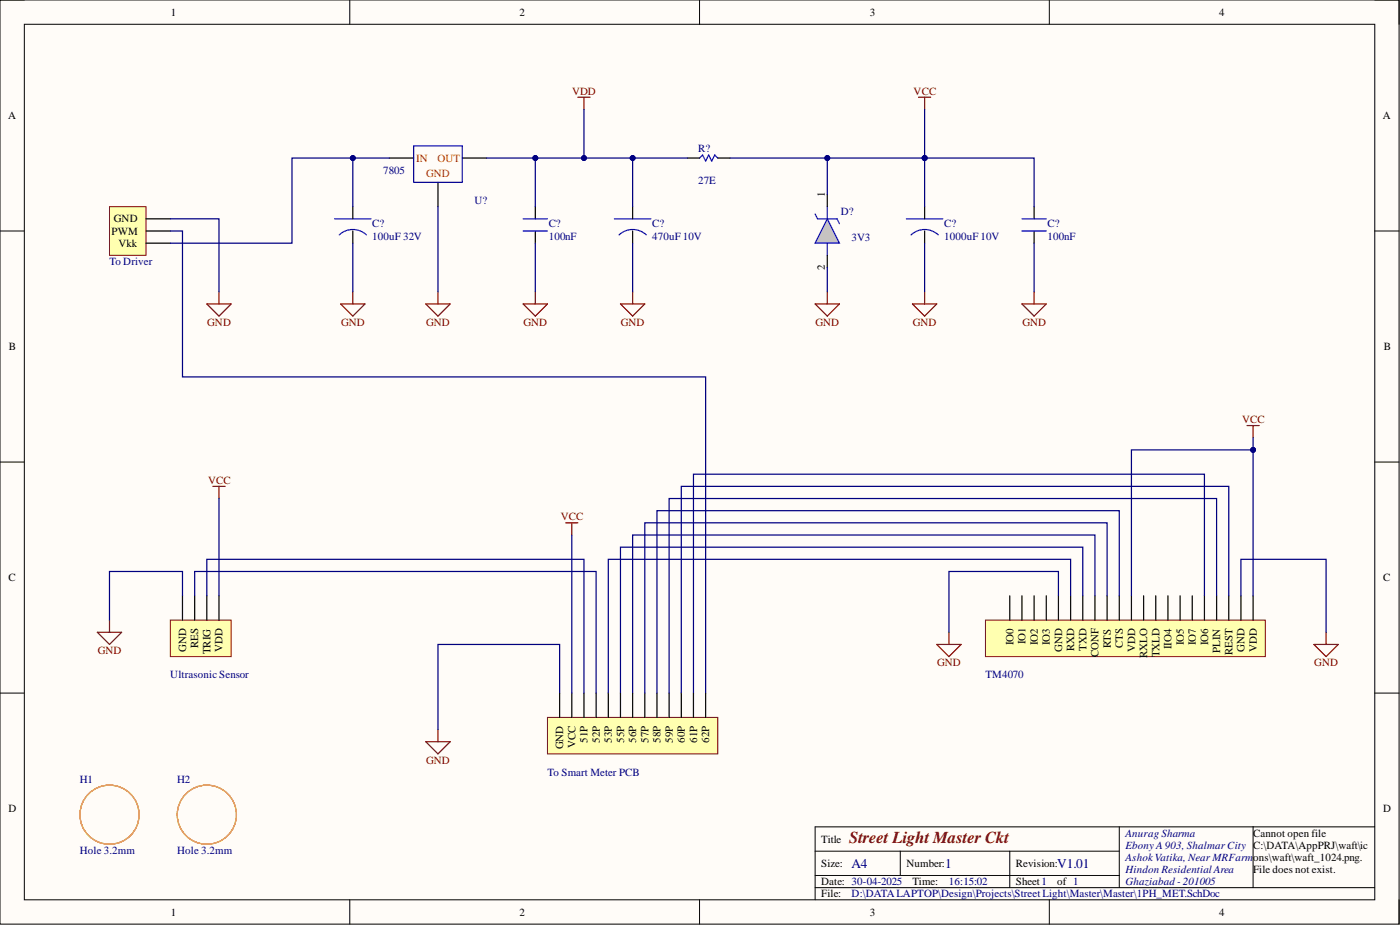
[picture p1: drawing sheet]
<svg xmlns="http://www.w3.org/2000/svg" width="292mm" height="193mm" viewBox="0 0 292 193" stroke-linecap="round" stroke-linejoin="round" font-family="sans-serif">
<path d="M0 0h291.9v192.8h-291.9z" fill-rule="evenodd" fill="#fffcf8"/>
<path d="M0 0h291.9v192.8h-291.9z" fill="none" stroke="#000" stroke-width=".21"/>
<path d="M5.1 5.1h281.7v182.6h-281.7z" fill-rule="evenodd" fill="#fffcf8"/>
<g fill="none" stroke="#000" stroke-width=".21">
<path d="M0 0h5.1M73 0v5.1M146 0v5.1M218.9 0v5.1M286.8 0h5.1v5.1M5.1 5.1h281.7v182.6h-281.7zM0 48.2h5.1M286.8 48.2h5.1M0 96.4h5.1M286.8 96.4h5.1M0 144.6h5.1M286.8 144.6h5.1"/>
<path d="M170.1 177.6h63.4M187.8 177.6v5M210.7 177.6v7.6M233.5 172.5v12.7M261.4 172.5v12.7M286.8 172.5h-116.7v15.2M73 187.7v5.1M146 187.7v5.1M170.1 185.2h116.7M170.1 182.6h63.4M218.9 187.7v5.1M291.9 187.7v5.1"/>
</g>
<g fill="none" stroke="#f90" stroke-width=".25">
<circle cx="22.8" cy="170" r="6.2"/>
<circle cx="22.9" cy="170" r="6.2"/>
<circle cx="43.2" cy="170" r="6.2"/>
</g>
<path d="M120.6 20.3h2.5M121.8 20.3v2.5M43.2 63.4h5l-2.5 2.5zM45.7 60.9v2.5" fill="none" stroke="#800000" stroke-width=".25"/>
<path d="M22.8 43.1h7.7v10.2h-7.7z" fill-rule="evenodd" fill="#ffffb0"/>
<path d="M22.8 43.1h7.7v10.2h-7.7z" fill="none" stroke="#800000" stroke-width=".21"/>
<path d="M81.2 33h5.1M91.4 38v5.1M96.5 33h5M143.4 33h2.6M149.8 33h2.5M30.5 50.7h5M30.5 48.2h5M30.5 45.7h5" fill="none" stroke="#000" stroke-width=".25"/>
<path d="M86.3 30.4h10.2v7.6h-10.2zM146 33l.6-.7 .6 1.3 .7-1.3 .6 1.3 .6-1.3 .7 .7" fill="none" stroke="#00f" stroke-width=".25"/>
<path d="M88.8 63.4h5.1l-2.5 2.5zM91.4 60.9v2.5M170.1 63.4h5l-2.5 2.5zM172.6 60.9v2.5" fill="none" stroke="#800000" stroke-width=".25"/>
<path d="M172.6 45.7l2.5 5h-5z" fill="#c0c0c0"/>
<g fill="none" stroke="#00f" stroke-width=".25">
<path d="M69.8 45.7h7.6M76.4 49a4.1 4.1 0 0 0-5.6 0M109.1 45.7h5.1M109.1 48.2h5.1M128.2 45.7h7.6M134.8 49a4.1 4.1 0 0 0-5.6 0M170.1 44.6l.5 1.1h4l.5 1M172.6 45.7l2.5 5h-5zM172.6 43.1v2.6M172.6 50.7v2.6M189.1 45.7h7.6M195.7 49a4.1 4.1 0 0 0-5.6 0"/>
<path d="M213.2 45.7h5.1M213.2 48.2h5.1"/>
</g>
<path d="M73.6 43.1v2.6M73.6 48.2v2.5M111.7 43.1v2.6M111.7 48.2v2.5M132 43.1v2.6M132 48.2v2.5M172.6 40.6v2.5M172.6 53.3v2.5M192.9 43.1v2.6M192.9 48.2v2.5M215.8 43.1v2.6M215.8 48.2v2.5" fill="none" stroke="#000" stroke-width=".25"/>
<path d="M191.6 20.3h2.6M192.9 20.3v2.5M71.1 63.4h5.1l-2.6 2.5zM73.6 60.9v2.5M109.1 63.4h5.1l-2.5 2.5zM111.7 60.9v2.5M129.5 63.4h5l-2.5 2.5zM132 60.9v2.5M190.4 63.4h5.1l-2.6 2.5zM192.9 60.9v2.5M213.2 63.4h5.1l-2.5 2.5zM215.8 60.9v2.5" fill="none" stroke="#800000" stroke-width=".25"/>
<path d="M35.5 129.4h12.7v7.6h-12.7z" fill-rule="evenodd" fill="#ffffb0"/>
<path d="M35.5 129.4h12.7v7.6h-12.7z" fill="none" stroke="#800000" stroke-width=".21"/>
<path d="M38.1 124.3v5.1M40.6 124.3v5.1M43.2 124.3v5.1M45.7 124.3v5.1" fill="none" stroke="#000" stroke-width=".25"/>
<path d="M205.6 129.4h58.4v7.6h-58.4z" fill-rule="evenodd" fill="#ffffb0"/>
<path d="M205.6 129.4h58.4v7.6h-58.4z" fill="none" stroke="#800000" stroke-width=".21"/>
<g fill="none" stroke="#000" stroke-width=".25">
<path d="M210.7 124.3v5.1M213.2 124.3v5.1M215.8 124.3v5.1M218.3 124.3v5.1M220.8 124.3v5.1M223.4 124.3v5.1M225.9 124.3v5.1M228.5 124.3v5.1M231 124.3v5.1M233.5 124.3v5.1M236.1 124.3v5.1M238.6 124.3v5.1"/>
<path d="M241.1 124.3v5.1M243.7 124.3v5.1M246.2 124.3v5.1M248.8 124.3v5.1M251.3 124.3v5.1M253.8 124.3v5.1M256.4 124.3v5.1M258.9 124.3v5.1M261.4 124.3v5.1"/>
</g>
<path d="M114.2 149.7h35.6v7.6h-35.6z" fill-rule="evenodd" fill="#ffffb0"/>
<path d="M114.2 149.7h35.6v7.6h-35.6z" fill="none" stroke="#800000" stroke-width=".21"/>
<g fill="none" stroke="#000" stroke-width=".25">
<path d="M116.8 144.6v5.1M119.3 144.6v5.1M121.8 144.6v5.1M124.4 144.6v5.1M126.9 144.6v5.1M129.5 144.6v5.1M132 144.6v5.1M134.5 144.6v5.1M137.1 144.6v5.1M139.6 144.6v5.1M142.1 144.6v5.1M144.7 144.6v5.1"/>
<path d="M147.2 144.6v5.1"/>
</g>
<g fill="none" stroke="#800000" stroke-width=".25">
<path d="M260.2 88.8h2.5M261.4 88.8v2.5M44.4 101.5h2.6M45.7 101.5v2.5M118 109.1h2.6M119.3 109.1v2.5M20.3 131.9h5.1l-2.6 2.5zM22.8 129.4v2.5M195.5 134.4h5l-2.5 2.6zM198 131.9v2.5M274.1 134.4h5.1l-2.5 2.6zM276.7 131.9v2.5"/>
<path d="M88.8 154.7h5.1l-2.5 2.6zM91.4 152.2v2.5"/>
</g>
<path d="M81.2 33h-20.3v17.7h-25.4M35.5 45.7h10.2v15.2" fill="none" stroke="#000080" stroke-width=".25"/>
<circle cx="73.6" cy="33" r=".51" fill="#000080"/>
<circle cx="73.6" cy="33" r=".51" fill="none" stroke="#000080" stroke-width=".21"/>
<path d="M121.8 22.8v10.2h-20.3M91.4 43.1v17.8" fill="none" stroke="#000080" stroke-width=".25"/>
<circle cx="121.8" cy="33" r=".51" fill="#000080"/>
<circle cx="121.8" cy="33" r=".51" fill="none" stroke="#000080" stroke-width=".21"/>
<circle cx="111.7" cy="33" r=".51" fill="#000080"/>
<circle cx="111.7" cy="33" r=".51" fill="none" stroke="#000080" stroke-width=".21"/>
<path d="M121.8 33h21.6" fill="none" stroke="#000080" stroke-width=".25"/>
<circle cx="132" cy="33" r=".51" fill="#000080"/>
<circle cx="132" cy="33" r=".51" fill="none" stroke="#000080" stroke-width=".21"/>
<circle cx="121.8" cy="33" r=".51" fill="#000080"/>
<circle cx="121.8" cy="33" r=".51" fill="none" stroke="#000080" stroke-width=".21"/>
<path d="M152.3 33h20.3v7.6" fill="none" stroke="#000080" stroke-width=".25"/>
<circle cx="172.6" cy="33" r=".51" fill="#000080"/>
<circle cx="172.6" cy="33" r=".51" fill="none" stroke="#000080" stroke-width=".21"/>
<path d="M172.6 33h43.2v10.1M172.6 55.8v5.1" fill="none" stroke="#000080" stroke-width=".25"/>
<circle cx="172.6" cy="33" r=".51" fill="#000080"/>
<circle cx="172.6" cy="33" r=".51" fill="none" stroke="#000080" stroke-width=".21"/>
<circle cx="192.9" cy="33" r=".51" fill="#000080"/>
<circle cx="192.9" cy="33" r=".51" fill="none" stroke="#000080" stroke-width=".21"/>
<path d="M192.9 33v10.1" fill="none" stroke="#000080" stroke-width=".25"/>
<circle cx="192.9" cy="33" r=".51" fill="#000080"/>
<circle cx="192.9" cy="33" r=".51" fill="none" stroke="#000080" stroke-width=".21"/>
<path d="M192.9 22.8v10.2M192.9 50.7v10.2M215.8 50.7v10.2" fill="none" stroke="#000080" stroke-width=".25"/>
<circle cx="192.9" cy="33" r=".51" fill="#000080"/>
<circle cx="192.9" cy="33" r=".51" fill="none" stroke="#000080" stroke-width=".21"/>
<path d="M73.6 33v10.1" fill="none" stroke="#000080" stroke-width=".25"/>
<circle cx="73.6" cy="33" r=".51" fill="#000080"/>
<circle cx="73.6" cy="33" r=".51" fill="none" stroke="#000080" stroke-width=".21"/>
<path d="M111.7 33v10.1M73.6 50.7v10.2" fill="none" stroke="#000080" stroke-width=".25"/>
<circle cx="111.7" cy="33" r=".51" fill="#000080"/>
<circle cx="111.7" cy="33" r=".51" fill="none" stroke="#000080" stroke-width=".21"/>
<path d="M132 33v10.1" fill="none" stroke="#000080" stroke-width=".25"/>
<circle cx="132" cy="33" r=".51" fill="#000080"/>
<circle cx="132" cy="33" r=".51" fill="none" stroke="#000080" stroke-width=".21"/>
<path d="M111.7 50.7v10.2M132 50.7v10.2M261.4 93.9v30.4M45.7 104v20.3M119.3 111.6v33M38.1 124.3v-5.1h-15.3v10.2M258.9 124.3v-7.6h17.8v15.2M116.8 144.6v-10.2h-25.4v17.8" fill="none" stroke="#000080" stroke-width=".25"/>
<circle cx="261.5" cy="93.9" r=".51" fill="#000080"/>
<circle cx="261.5" cy="93.9" r=".51" fill="none" stroke="#000080" stroke-width=".21"/>
<path d="M261.4 91.3v2.6h-25.3v30.4" fill="none" stroke="#000080" stroke-width=".25"/>
<circle cx="261.5" cy="93.9" r=".51" fill="#000080"/>
<circle cx="261.5" cy="93.9" r=".51" fill="none" stroke="#000080" stroke-width=".21"/>
<path d="M35.5 48.2h2.6v30.4h109.1v66M40.6 124.3v-5.1h83.8v25.4M43.2 124.3v-7.6h78.6v27.9M220.8 124.3v-5.1h-22.8v12.7M223.4 124.3v-7.6h-96.5v27.9M225.9 124.3v-10.2h-96.4v30.5M228.5 124.3v-12.7h-96.5v33M231 124.3v-15.2h-96.5v35.5M233.5 124.3v-17.8h-96.4v38.1M251.3 124.3v-25.4h-106.6v45.7M253.8 124.3v-20.3h-114.2v40.6M256.4 124.3v-22.8h-114.3v43.1" fill="none" stroke="#000080" stroke-width=".25"/>
<text font-size="3.5" fill="#800000" x="177.2" y="175.8">Street Light Master Ckt</text>
<g font-size="2.8" fill="#000080">
<text x="177.7" y="181">A4</text>
<text x="197.2" y="181">1</text>
<text x="220.6" y="181">V1.01</text>
</g>
<g font-size="2.3">
<text x="35.6" y="3.3">1</text>
<text x="108.4" y="3.3">2</text>
<text x="181.5" y="3.3">3</text>
<text x="254.3" y="3.3">4</text>
<text x="1.7" y="24.9">A</text>
<text x="288.5" y="24.9">A</text>
<text x="172.1" y="41.1" transform="rotate(-90 172.1 41.1)">1</text>
<text x="23.8" y="46.4">GND</text>
<text x="23.3" y="49">PWM</text>
<text x="24.7" y="51.5">Vkk</text>
<text x="172.1" y="56.3" transform="rotate(-90 172.1 56.3)">2</text>
<text x="1.9" y="73.1">B</text>
<text x="288.7" y="73.1">B</text>
<text x="1.8" y="121.3">C</text>
<text x="288.6" y="121.3">C</text>
<text x="38.8" y="136" transform="rotate(-90 38.8 136)">GND</text>
<text x="41.4" y="135.2" transform="rotate(-90 41.4 135.2)">RES</text>
<text x="43.9" y="136.5" transform="rotate(-90 43.9 136.5)">TRIG</text>
<text x="46.5" y="136" transform="rotate(-90 46.5 136)">VDD</text>
<text x="211.4" y="134.6" transform="rotate(-90 211.4 134.6)">IO0</text>
<text x="214" y="134.4" transform="rotate(-90 214 134.4)">IO1</text>
<text x="216.5" y="134.6" transform="rotate(-90 216.5 134.6)">IO2</text>
<text x="219.1" y="134.5" transform="rotate(-90 219.1 134.5)">IO3</text>
<text x="221.6" y="136" transform="rotate(-90 221.6 136)">GND</text>
<text x="224.1" y="135.9" transform="rotate(-90 224.1 135.9)">RXD</text>
<text x="226.7" y="135.8" transform="rotate(-90 226.7 135.8)">TXD</text>
<text x="229.2" y="137.1" transform="rotate(-90 229.2 137.1)">CONF</text>
<text x="231.8" y="135.2" transform="rotate(-90 231.8 135.2)">RTS</text>
<text x="234.3" y="135.2" transform="rotate(-90 234.3 135.2)">CTS</text>
<text x="236.8" y="136" transform="rotate(-90 236.8 136)">VDD</text>
<text x="239.4" y="137.3" transform="rotate(-90 239.4 137.3)">RXLO</text>
<text x="241.9" y="137.1" transform="rotate(-90 241.9 137.1)">TXLD</text>
<text x="244.4" y="135.4" transform="rotate(-90 244.4 135.4)">IIO4</text>
<text x="247" y="134.5" transform="rotate(-90 247 134.5)">IO5</text>
<text x="249.5" y="134.6" transform="rotate(-90 249.5 134.6)">IO7</text>
<text x="252.1" y="134.6" transform="rotate(-90 252.1 134.6)">IO6</text>
<text x="254.6" y="136.2" transform="rotate(-90 254.6 136.2)">PLIN</text>
<text x="257.1" y="136.7" transform="rotate(-90 257.1 136.7)">REST</text>
<text x="259.7" y="136" transform="rotate(-90 259.7 136)">GND</text>
<text x="262.2" y="136" transform="rotate(-90 262.2 136)">VDD</text>
<text x="122.6" y="154.9" transform="rotate(-90 122.6 154.9)">51P</text>
<text x="125.1" y="154.9" transform="rotate(-90 125.1 154.9)">52P</text>
<text x="127.7" y="154.9" transform="rotate(-90 127.7 154.9)">53P</text>
<text x="130.2" y="154.9" transform="rotate(-90 130.2 154.9)">55P</text>
<text x="132.8" y="154.9" transform="rotate(-90 132.8 154.9)">56P</text>
<text x="135.3" y="154.9" transform="rotate(-90 135.3 154.9)">57P</text>
<text x="137.8" y="154.9" transform="rotate(-90 137.8 154.9)">58P</text>
<text x="140.4" y="154.9" transform="rotate(-90 140.4 154.9)">59P</text>
<text x="142.9" y="154.9" transform="rotate(-90 142.9 154.9)">60P</text>
<text x="145.4" y="154.9" transform="rotate(-90 145.4 154.9)">61P</text>
<text x="148" y="154.9" transform="rotate(-90 148 154.9)">62P</text>
<text x="117.5" y="156.3" transform="rotate(-90 117.5 156.3)">GND</text>
<text x="120.1" y="156.1" transform="rotate(-90 120.1 156.1)">VCC</text>
<text x="1.8" y="169.4">D</text>
<text x="288.6" y="169.4">D</text>
<text x="171.3" y="175.8">Title</text>
<text x="261.4" y="174.5">Cannot open file</text>
<text x="261.4" y="177.1">C:\DATA\AppPRJ\waft\ic</text>
<text x="261.4" y="179.6">ons\waft\waft_1024.png.</text>
<text x="171.3" y="180.9">Size:</text>
<text x="171.3" y="184.7">Date: 30-04-2025</text>
<text x="189.1" y="180.9">Number:</text>
<text x="190.4" y="184.7">Time:</text>
<text x="212" y="180.9">Revision:</text>
<text x="212" y="184.7">Sheet1</text>
<text x="220.6" y="184.7">of 1</text>
<text x="261.4" y="182.1">File does not exist.</text>
<text x="35.6" y="191">1</text>
<text x="108.4" y="191">2</text>
<text x="171.3" y="187.2">File:</text>
<text x="181.5" y="191">3</text>
<text x="254.3" y="191">4</text>
</g>
<g font-size="2.3" fill="#800000">
<text x="119.4" y="19.8">VDD</text>
<text x="190.6" y="19.8">VCC</text>
<text x="43.2" y="68">GND</text>
<text x="71.2" y="68">GND</text>
<text x="88.9" y="68">GND</text>
<text x="109.2" y="68">GND</text>
<text x="129.5" y="68">GND</text>
<text x="170.2" y="68">GND</text>
<text x="190.5" y="68">GND</text>
<text x="213.3" y="68">GND</text>
<text x="259.2" y="88.3">VCC</text>
<text x="43.4" y="101">VCC</text>
<text x="117" y="108.6">VCC</text>
<text x="20.4" y="136.5">GND</text>
<text x="195.5" y="139">GND</text>
<text x="274.2" y="139">GND</text>
<text x="88.9" y="159.3">GND</text>
</g>
<g font-size="2.3" fill="#f00">
<text x="86.8" y="33.7">IN</text>
<text x="91.3" y="33.7">OUT</text>
<text x="88.9" y="37">GND</text>
</g>
<g font-size="2.3" fill="#000080">
<text x="145.7" y="31.6">R?</text>
<text x="80" y="36.3">7805</text>
<text x="145.7" y="38.5">27E</text>
<text x="77.7" y="47.4">C?</text>
<text x="99" y="42.6">U?</text>
<text x="114.5" y="47.4">C?</text>
<text x="136.1" y="47.4">C?</text>
<text x="175.4" y="44.9">D?</text>
<text x="197" y="47.4">C?</text>
<text x="218.6" y="47.4">C?</text>
<text x="77.7" y="50">100uF 32V</text>
<text x="114.5" y="50">100nF</text>
<text x="136.1" y="50">470uF 10V</text>
<text x="177.7" y="50.2">3V3</text>
<text x="197" y="50">1000uF 10V</text>
<text x="218.6" y="50">100nF</text>
<text x="22.8" y="55.3">To Driver</text>
<text x="35.5" y="141.5">Ultrasonic Sensor</text>
<text x="205.6" y="141.5">TM4070</text>
<text x="114.2" y="161.8">To Smart Meter PCB</text>
<text x="16.7" y="163.3">H1</text>
<text x="37" y="163.3">H2</text>
<text x="16.7" y="178.2">Hole 3.2mm</text>
<text x="37" y="178.2">Hole 3.2mm</text>
<text x="234.8" y="174.5">Anurag Sharma</text>
<text x="234.8" y="177.1">EbonyA903, Shalmar City</text>
<text x="234.8" y="179.6">AshokVatika, Near MRFarm</text>
<text x="198" y="184.7">16:15:02</text>
<text x="234.8" y="182.1">Hindon Residential Area</text>
<text x="234.8" y="184.7">Ghaziabad - 201005</text>
<text x="177.7" y="187.2">D:\DATALAPTOP\Design\Projects\Street Light\Master\Master\1PH_MET.SchDoc</text>
</g>
</svg>
